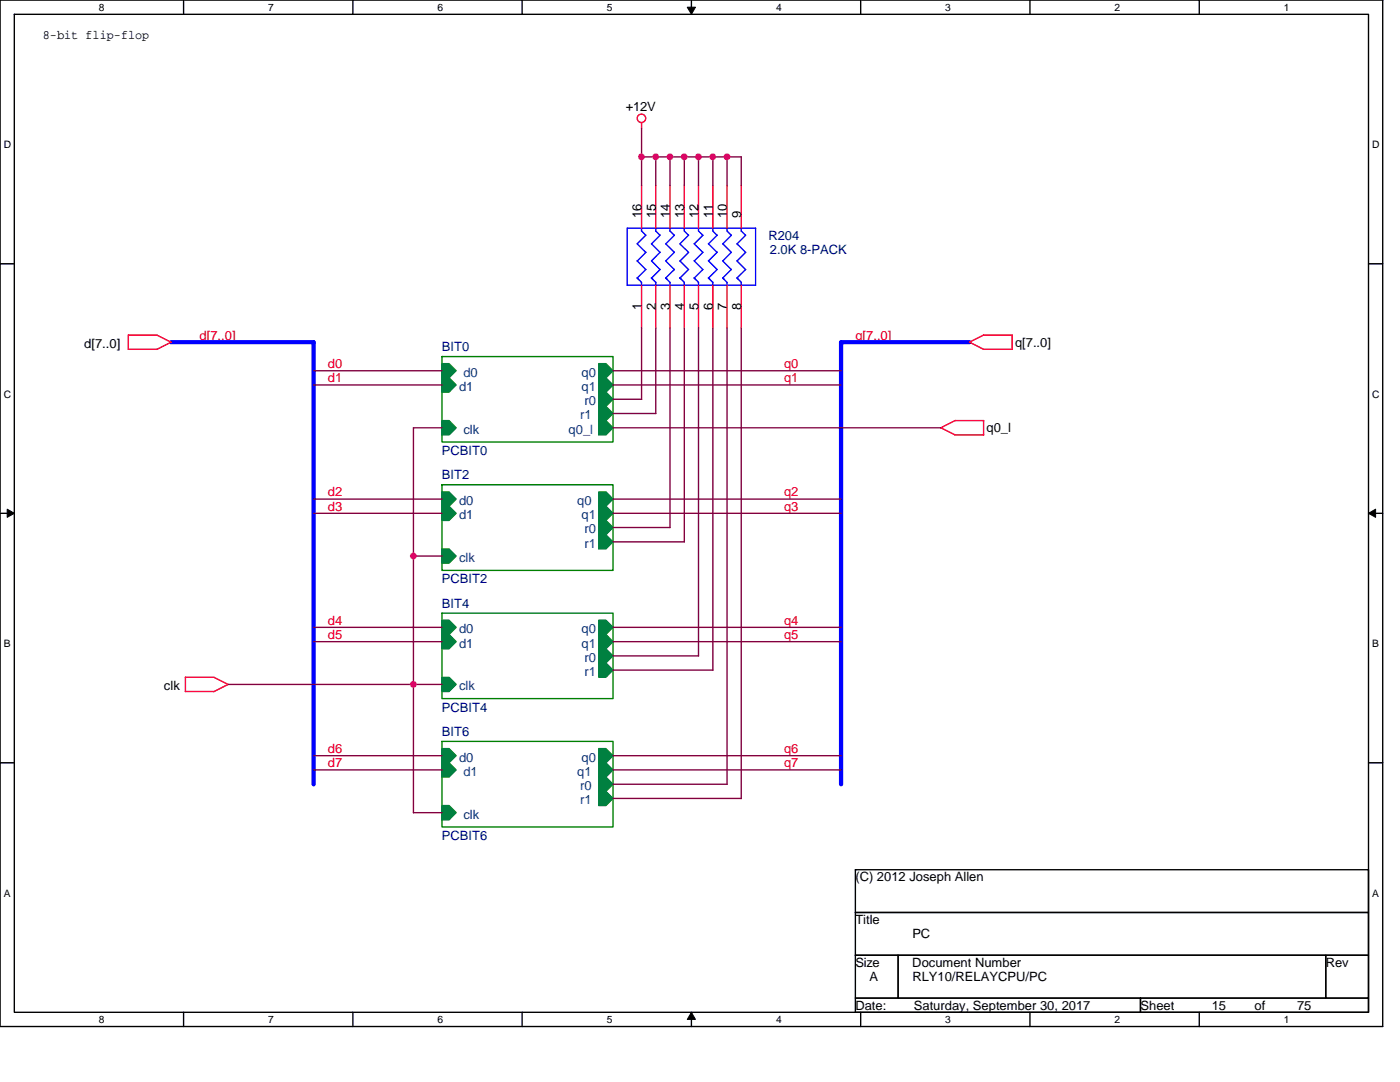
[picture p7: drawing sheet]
<svg xmlns="http://www.w3.org/2000/svg" width="279mm" height="216mm" viewBox="0 0 279 216" stroke-linecap="round" stroke-linejoin="round" font-family="sans-serif">
<path d="M0 0h275.9v204.8h-275.9zM2.9 2.9h270.2v199.1h-270.2z" fill="none" stroke="#000" stroke-width=".28"/>
<g fill="#fff">
<path d="M19.7 .3h1.2v2.3h-1.2z"/>
<path d="M19.7 202.3h1.2v2.3h-1.2z"/>
</g>
<path d="M36.6 0v2.9M36.6 202v2.8" fill="none" stroke="#000" stroke-width=".28"/>
<g fill="#fff">
<path d="M53.5 .3h1.2v2.3h-1.2z"/>
<path d="M53.5 202.3h1.2v2.3h-1.2z"/>
</g>
<path d="M70.4 0v2.9M70.4 202v2.8" fill="none" stroke="#000" stroke-width=".28"/>
<g fill="#fff">
<path d="M87.3 .3h1.2v2.3h-1.2z"/>
<path d="M87.3 202.3h1.2v2.3h-1.2z"/>
</g>
<path d="M104.2 0v2.9M104.2 202v2.8" fill="none" stroke="#000" stroke-width=".28"/>
<g fill="#fff">
<path d="M121.1 .3h1.1v2.3h-1.1z"/>
<path d="M121.1 202.3h1.1v2.3h-1.1z"/>
</g>
<path d="M138 0v2.9M138 202v2.8" fill="none" stroke="#000" stroke-width=".28"/>
<path d="M137.2 1.4h1.6l-.8 1.5zM138 202l.8 1.4h-1.6z" fill="#000" stroke="#000" stroke-width=".2"/>
<g fill="#fff">
<path d="M154.9 .3h1.1v2.3h-1.1z"/>
<path d="M154.9 202.3h1.1v2.3h-1.1z"/>
</g>
<path d="M171.8 0v2.9M171.8 202v2.8" fill="none" stroke="#000" stroke-width=".28"/>
<g fill="#fff">
<path d="M188.7 .3h1.1v2.3h-1.1z"/>
<path d="M188.7 202.3h1.1v2.3h-1.1z"/>
</g>
<path d="M205.5 0v2.9M205.5 202v2.8" fill="none" stroke="#000" stroke-width=".28"/>
<g fill="#fff">
<path d="M222.4 .3h1.2v2.3h-1.2z"/>
<path d="M222.4 202.3h1.2v2.3h-1.2z"/>
</g>
<path d="M239.3 0v2.9M239.3 202v2.8" fill="none" stroke="#000" stroke-width=".28"/>
<g fill="#fff">
<path d="M256.2 .3h1.2v2.3h-1.2z"/>
<path d="M256.2 202.3h1.2v2.3h-1.2z"/>
<path d="M.7 27.7h1.5v2.3h-1.5z"/>
<path d="M273.8 27.7h1.5v2.3h-1.5z"/>
<path d="M.7 77.5h1.5v2.3h-1.5z"/>
<path d="M273.8 77.5h1.5v2.3h-1.5z"/>
</g>
<path d="M0 52.6h2.9M273.1 52.6h2.8" fill="none" stroke="#000" stroke-width=".28"/>
<g fill="#fff">
<path d="M.7 127.3h1.4v2.3h-1.4z"/>
<path d="M273.8 127.3h1.4v2.3h-1.4z"/>
</g>
<path d="M0 102.4h2.9M273.1 102.4h2.8" fill="none" stroke="#000" stroke-width=".28"/>
<path d="M1.4 101.6l1.5 .8-1.5 .8zM273.1 102.4l1.4-.8v1.6z" fill="#000" stroke="#000" stroke-width=".2"/>
<g fill="#fff">
<path d="M.7 177.1h1.4v2.3h-1.4z"/>
<path d="M273.8 177.1h1.4v2.3h-1.4z"/>
</g>
<path d="M0 152.2h2.9M273.1 152.2h2.8M170.7 173.5h102.4v8.6h-102.4zM170.7 182.1h102.4v8.5h-102.4zM170.7 190.6h8.5v8.6h-8.5zM170.7 199.2h56.9v2.8h-56.9zM179.2 190.6h85.4v8.6h-85.4zM227.6 199.2h45.5v2.8h-45.5zM264.6 190.6h8.5v8.6h-8.5z" fill="none" stroke="#000" stroke-width=".28"/>
<path d="M88.2 71.1h34.1v17.1h-34.1zM88.2 96.7h34.1v17.1h-34.1zM88.2 122.3h34.1v17.1h-34.1zM88.2 147.9h34.1v17.1h-34.1z" fill="none" stroke="#008000" stroke-width=".28"/>
<g fill="#008040" stroke="#008040" stroke-width=".28">
<path d="M88.2 72.6h1.4l1.4 1.4-1.4 1.4h-1.4z" fill-rule="evenodd"/>
<path d="M88.2 75.4h1.4l1.4 1.4-1.4 1.5h-1.4z" fill-rule="evenodd"/>
<path d="M119.5 72.6h1.4l1.4 1.4-1.4 1.4h-1.4z" fill-rule="evenodd"/>
<path d="M119.5 75.4h1.4l1.4 1.4-1.4 1.5h-1.4z" fill-rule="evenodd"/>
<path d="M88.2 83.9h1.4l1.4 1.5-1.4 1.4h-1.4z" fill-rule="evenodd"/>
<path d="M119.5 83.9h1.4l1.4 1.5-1.4 1.4h-1.4z" fill-rule="evenodd"/>
<path d="M119.5 78.3h1.4l1.4 1.4-1.4 1.4h-1.4z" fill-rule="evenodd"/>
<path d="M119.5 81.1h1.4l1.4 1.4-1.4 1.4h-1.4z" fill-rule="evenodd"/>
<path d="M88.2 98.1h1.4l1.4 1.5-1.4 1.4h-1.4z" fill-rule="evenodd"/>
<path d="M88.2 101h1.4l1.4 1.4-1.4 1.4h-1.4z" fill-rule="evenodd"/>
<path d="M119.5 98.1h1.4l1.4 1.5-1.4 1.4h-1.4z" fill-rule="evenodd"/>
<path d="M119.5 101h1.4l1.4 1.4-1.4 1.4h-1.4z" fill-rule="evenodd"/>
<path d="M88.2 109.5h1.4l1.4 1.5-1.4 1.4h-1.4z" fill-rule="evenodd"/>
<path d="M119.5 103.8h1.4l1.4 1.5-1.4 1.4h-1.4z" fill-rule="evenodd"/>
<path d="M119.5 106.7h1.4l1.4 1.4-1.4 1.4h-1.4z" fill-rule="evenodd"/>
<path d="M88.2 123.8h1.4l1.4 1.4-1.4 1.4h-1.4z" fill-rule="evenodd"/>
<path d="M88.2 126.6h1.4l1.4 1.4-1.4 1.5h-1.4z" fill-rule="evenodd"/>
<path d="M119.5 123.8h1.4l1.4 1.4-1.4 1.4h-1.4z" fill-rule="evenodd"/>
<path d="M119.5 126.6h1.4l1.4 1.4-1.4 1.5h-1.4z" fill-rule="evenodd"/>
<path d="M88.2 135.1h1.4l1.4 1.5-1.4 1.4h-1.4z" fill-rule="evenodd"/>
<path d="M119.5 129.5h1.4l1.4 1.4-1.4 1.4h-1.4z" fill-rule="evenodd"/>
<path d="M119.5 132.3h1.4l1.4 1.4-1.4 1.4h-1.4z" fill-rule="evenodd"/>
<path d="M88.2 149.4h1.4l1.4 1.4-1.4 1.4h-1.4z" fill-rule="evenodd"/>
<path d="M88.2 152.2h1.4l1.4 1.4-1.4 1.4h-1.4z" fill-rule="evenodd"/>
<path d="M119.5 149.4h1.4l1.4 1.4-1.4 1.4h-1.4z" fill-rule="evenodd"/>
<path d="M119.5 152.2h1.4l1.4 1.4-1.4 1.4h-1.4z" fill-rule="evenodd"/>
<path d="M88.2 160.7h1.4l1.4 1.5-1.4 1.4h-1.4z" fill-rule="evenodd"/>
<path d="M119.5 155h1.4l1.4 1.5-1.4 1.4h-1.4z" fill-rule="evenodd"/>
<path d="M119.5 157.9h1.4l1.4 1.4-1.4 1.4h-1.4z" fill-rule="evenodd"/>
</g>
<g fill="none" stroke="#f00" stroke-width=".28">
<path d="M128 24.5v1.1M128 37v8.5M130.9 37v8.5M133.7 37v8.5M136.6 37v8.5M139.4 37v8.5M142.3 37v8.5M145.1 37v8.5M147.9 37v8.5M128 56.9v8.5M130.9 56.9v8.5M133.7 56.9v8.5"/>
<path d="M136.6 56.9v8.5M139.4 56.9v8.5M142.3 56.9v8.5M145.1 56.9v8.5M147.9 56.9v8.5M31.3 66.9l2.9 1.4M31.3 66.9h-5.7v2.8h5.7l2.8-1.4M196.3 66.9h5.7v2.8h-5.7l-2.9-1.4M196.3 66.8l-2.8 1.5M190.6 83.9h5.7M190.6 83.9l-2.8 1.5 2.8 1.4h5.7M196.3 83.9v2.9"/>
<path d="M37 138h5.7M37 135.1h5.7l2.9 1.5M37 135.1v2.9M45.5 136.6l-2.8 1.4"/>
<circle cx="128" cy="23.6" r=".84"/>
</g>
<g fill="none" stroke="#00f" stroke-width=".28">
<path d="M125.2 45.5v11.4h25.6v-11.4M125.2 45.5h25.6M127.1 55.5l.9 .8v.6M127.1 52l1.8 1.8M127.1 48.6l1.8 1.8M128 45.5v.6l.9 .8M128.9 53.8l-1.7 1.7M128.9 50.3l-1.7 1.8M128.9 46.9l-1.7 1.8M130 55.5l.3 .3M130 52l1.7 1.8-1.7 1.7M130 55.5l.9 .8v.6"/>
<path d="M130.9 45.5v.6l.8 .8-1.7 1.8 1.7 1.7-1.7 1.7M132.8 55.5l.4 .3M132.8 52l1.8 1.8M132.8 55.5l.9 .8v.6M133.7 45.5v.6l.9 .8M134.6 53.8l-1.7 1.7M134.6 50.3l-1.7 1.8M134.6 46.9l-1.8 1.7 1.8 1.8M135.7 55.5l.9 .8v.6M135.7 52l1.7 1.8M135.7 48.6l1.7 1.8M136.6 45.5v.6l.8 .8"/>
<path d="M137.4 53.8l-1.7 1.7M137.4 50.3l-1.7 1.8M137.4 46.9l-1.7 1.8M138.5 55.5l.3 .3M138.5 52l1.8 1.8M138.5 55.5l.9 .8v.6M139.4 45.5v.6l.9 .8M140.3 53.8l-1.7 1.7M140.3 50.3l-1.7 1.8M140.3 46.9l-1.8 1.7 1.8 1.8M141.4 52l1.7 1.8M142.3 45.5v.6l.8 .8"/>
<path d="M143.1 53.8l-1.7 1.7 .9 .8v.6M143.1 50.3l-1.7 1.8M143.1 46.9l-1.7 1.7 1.7 1.8M144.2 55.5l.3 .3M144.2 52l1.7 1.8M144.2 55.5l.9 .8v.6M145.1 45.5v.6l.8 .8M146 53.8l-1.7 1.7M146 50.3l-1.7 1.8M146 46.9l-1.8 1.7 1.7 1.8M147.1 55.5l.3 .3M147.1 52l1.7 1.8"/>
<path d="M147.1 55.5l.8 .8v.6M147.9 45.5v.6l.9 .8M148.8 53.8l-1.7 1.7M148.8 50.3l-1.7 1.8M148.8 46.9l-1.7 1.7 1.7 1.8"/>
</g>
<path d="M34.1 68.3h28.5M62.6 68.3v88.2M193.5 68.3h-25.6v88.2" fill="none" stroke="#00f" stroke-width=".85"/>
<g fill="none" stroke="#800040" stroke-width=".28">
<path d="M128 31.3h20l-.1 5.7M128 25.6v11.4M130.9 31.3v5.7M133.7 31.3v5.7M136.6 31.3v5.7M139.4 31.3v5.7M142.3 31.3v5.7M145.1 31.3v5.7M62.6 76.8h25.6M62.6 74h25.6M122.3 74h45.6M122.3 76.8h45.6"/>
<path d="M122.3 79.7h5.8M128 65.4v14.3M130.9 65.4v17.1M133.7 65.4v39.9h-11.4M136.6 65.4v42.7M139.4 65.4v65.5M142.3 65.4v68.3M145.1 65.4v91.1M147.9 65.4v93.9M62.6 99.6h25.6M88.2 85.4h-5.7v76.8M122.3 82.5h8.6"/>
<path d="M122.3 85.4h65.5M122.3 99.6h45.6M62.6 102.4h25.6M82.5 111h5.7M122.3 102.4h45.6M122.3 108.1h14.3M45.5 136.6h42.7M62.6 125.2h25.6M62.6 128h25.6M122.3 125.2h45.6M122.3 128h45.6M122.3 130.9h17.1"/>
<path d="M122.3 133.7h20M62.6 150.8h25.6M62.6 153.6h25.6M122.3 150.8h45.6M122.3 153.6h45.6M122.3 156.5h22.8M122.3 159.3h25.7M82.5 162.2h5.7"/>
</g>
<g fill="#f0f" stroke="#f0f" stroke-width=".28">
<circle cx="128" cy="31.3" r=".56"/>
<circle cx="130.9" cy="31.3" r=".57"/>
<circle cx="82.5" cy="136.6" r=".57"/>
<circle cx="82.5" cy="110.9" r=".57"/>
<circle cx="133.7" cy="31.3" r=".56"/>
<circle cx="136.6" cy="31.3" r=".57"/>
<circle cx="139.4" cy="31.3" r=".57"/>
<circle cx="142.2" cy="31.3" r=".56"/>
<circle cx="145.1" cy="31.3" r=".57"/>
</g>
<g font-size="2.6">
<text x="8.6" y="7.7">8-bit flip-flop</text>
<text x="124.9" y="22.2">+12V</text>
<text x="128" y="43.5" transform="rotate(-90 128 43.5)">16</text>
<text x="130.9" y="43.5" transform="rotate(-90 130.9 43.5)">15</text>
<text x="133.7" y="43.5" transform="rotate(-90 133.7 43.5)">14</text>
<text x="136.5" y="43.5" transform="rotate(-90 136.5 43.5)">13</text>
<text x="139.4" y="43.5" transform="rotate(-90 139.4 43.5)">12</text>
<text x="142.2" y="43.5" transform="rotate(-90 142.2 43.5)">11</text>
<text x="145.1" y="43.5" transform="rotate(-90 145.1 43.5)">10</text>
<text x="147.9" y="43.5" transform="rotate(-90 147.9 43.5)">9</text>
<text x="128" y="61.9" transform="rotate(-90 128 61.9)">1</text>
<text x="130.9" y="61.9" transform="rotate(-90 130.9 61.9)">2</text>
<text x="133.7" y="61.9" transform="rotate(-90 133.7 61.9)">3</text>
<text x="136.5" y="61.9" transform="rotate(-90 136.5 61.9)">4</text>
<text x="139.4" y="61.9" transform="rotate(-90 139.4 61.9)">5</text>
<text x="142.2" y="61.9" transform="rotate(-90 142.2 61.9)">6</text>
<text x="145.1" y="61.9" transform="rotate(-90 145.1 61.9)">7</text>
<text x="147.9" y="61.9" transform="rotate(-90 147.9 61.9)">8</text>
<text x="16.8" y="69.4">d[7..0]</text>
<text x="202.6" y="69.2">q[7..0]</text>
<text x="196.9" y="86.2">q0_l</text>
<text x="32.7" y="137.7">clk</text>
<text x="170.7" y="175.9">(C) 2012 Joseph Allen</text>
<text x="170.7" y="184.4">Title</text>
<text x="182.1" y="187.2">PC</text>
<text x="170.7" y="192.9">Size</text>
<text x="173.5" y="195.8">A</text>
<text x="182.1" y="192.9">Document Number</text>
<text x="182.1" y="195.8">RLY10/RELAYCPU/PC</text>
<text x="264.6" y="192.9">Rev</text>
<text x="170.7" y="201.5">Date:</text>
<text x="182.4" y="201.5">Saturday, September 30, 2017</text>
<text x="227.6" y="201.5">Sheet</text>
<text x="241.8" y="201.5">15</text>
<text x="250.4" y="201.5">of</text>
<text x="258.9" y="201.5">75</text>
</g>
<g font-size="2.6" fill="#000080">
<text x="153.4" y="47.8">R204</text>
<text x="153.6" y="50.7">2.0K 8-PACK</text>
<text x="88.2" y="70">BIT0</text>
<text x="88.2" y="90.8">PCBIT0</text>
<text x="88.2" y="95.6">BIT2</text>
<text x="88.2" y="116.4">PCBIT2</text>
<text x="88.2" y="121.2">BIT4</text>
<text x="88.2" y="142">PCBIT4</text>
<text x="88.2" y="146.8">BIT6</text>
<text x="88.2" y="167.6">PCBIT6</text>
</g>
<g font-size="2.6" fill="#f00">
<text x="39.8" y="67.8">d[7..0]</text>
<text x="170.7" y="67.8">q[7..0]</text>
<text x="65.4" y="73.4">d0</text>
<text x="65.4" y="76.3">d1</text>
<text x="156.5" y="73.4">q0</text>
<text x="156.5" y="76.3">q1</text>
<text x="65.4" y="99">d2</text>
<text x="65.4" y="101.9">d3</text>
<text x="156.5" y="99">q2</text>
<text x="156.5" y="101.9">q3</text>
<text x="65.4" y="124.7">d4</text>
<text x="156.5" y="124.7">q4</text>
<text x="65.4" y="127.5">d5</text>
<text x="156.5" y="127.5">q5</text>
<text x="65.4" y="150.2">d6</text>
<text x="65.4" y="153.1">d7</text>
<text x="156.5" y="150.2">q6</text>
<text x="156.5" y="153.1">q7</text>
</g>
<g font-size="2.6" fill="#004080">
<text x="91.6" y="78">d1</text>
<text x="92.5" y="75.1">d0</text>
<text x="116.1" y="75.1">q0</text>
<text x="116.1" y="78">q1</text>
<text x="115.8" y="83.7">r1</text>
<text x="116.6" y="80.8">r0</text>
<text x="92.5" y="86.5">clk</text>
<text x="113.5" y="86.5">q0_l</text>
<text x="91.6" y="100.8">d0</text>
<text x="115.2" y="100.8">q0</text>
<text x="91.6" y="103.6">d1</text>
<text x="116.1" y="103.6">q1</text>
<text x="116.6" y="106.4">r0</text>
<text x="91.6" y="112.1">clk</text>
<text x="116.6" y="109.3">r1</text>
<text x="91.6" y="126.3">d0</text>
<text x="91.6" y="129.2">d1</text>
<text x="116.1" y="126.3">q0</text>
<text x="116.1" y="129.2">q1</text>
<text x="91.6" y="137.7">clk</text>
<text x="116.6" y="132">r0</text>
<text x="116.6" y="134.9">r1</text>
<text x="91.6" y="152">d0</text>
<text x="92.5" y="154.8">d1</text>
<text x="115.2" y="154.8">q1</text>
<text x="116.1" y="152">q0</text>
<text x="115.8" y="157.6">r0</text>
<text x="115.8" y="160.5">r1</text>
<text x="92.5" y="163.3">clk</text>
</g>
<g font-size="2">
<text x="19.7" y="2.1">8</text>
<text x="53.5" y="2.1">7</text>
<text x="87.3" y="2.1">6</text>
<text x="121.1" y="2.1">5</text>
<text x="154.9" y="2.1">4</text>
<text x="188.7" y="2.1">3</text>
<text x="222.4" y="2.1">2</text>
<text x="256.2" y="2.1">1</text>
<text x=".7" y="29.6">D</text>
<text x="273.8" y="29.6">D</text>
<text x=".7" y="79.4">C</text>
<text x="273.8" y="79.4">C</text>
<text x=".7" y="129.2">B</text>
<text x="273.8" y="129.2">B</text>
<text x=".7" y="178.9">A</text>
<text x="273.8" y="178.9">A</text>
<text x="19.7" y="204.1">8</text>
<text x="53.5" y="204.1">7</text>
<text x="87.3" y="204.1">6</text>
<text x="121.1" y="204.1">5</text>
<text x="154.9" y="204.1">4</text>
<text x="188.7" y="204.1">3</text>
<text x="222.4" y="204.1">2</text>
<text x="256.2" y="204.1">1</text>
</g>
</svg>
